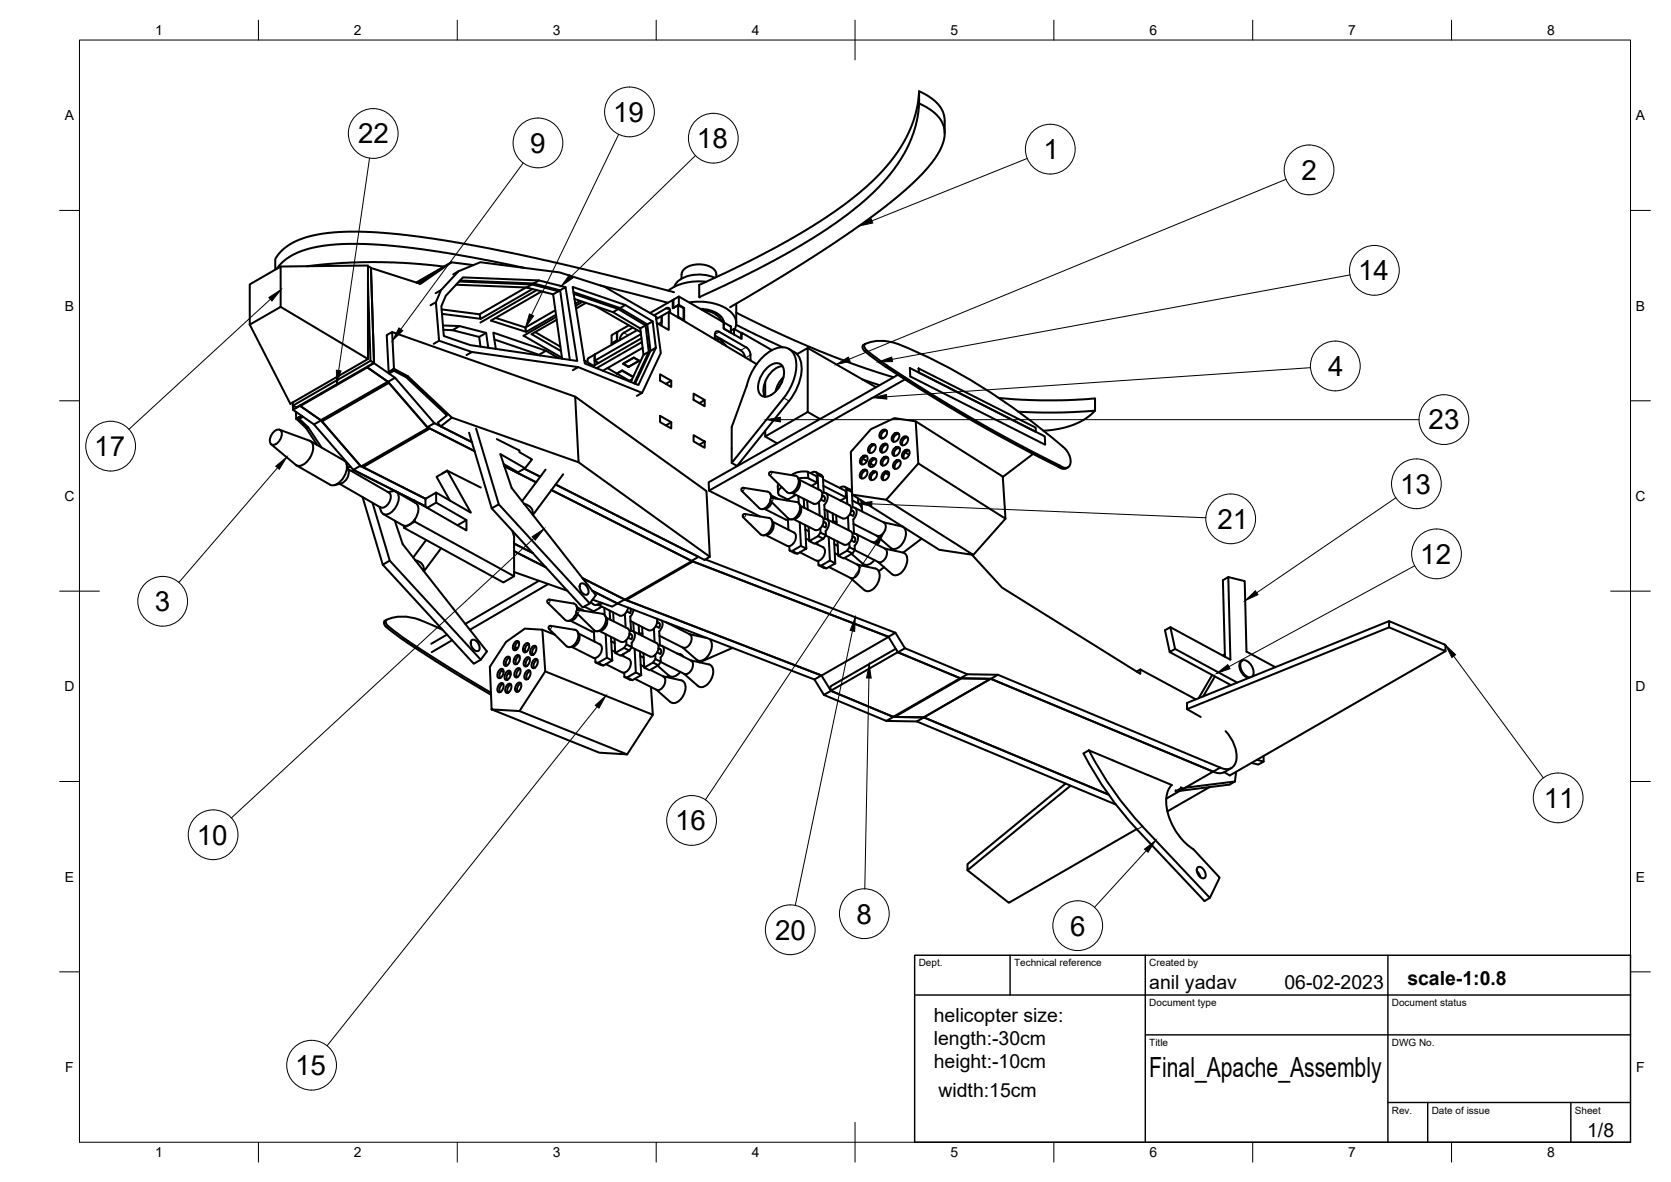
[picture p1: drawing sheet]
<svg xmlns="http://www.w3.org/2000/svg" width="420mm" height="297mm" viewBox="0 0 420 297" stroke-linecap="round" stroke-linejoin="round" font-family="sans-serif">
<!-- layer: Visible -->
<g fill="none" stroke="#000" stroke-width=".51">
<path d="M231.1 22.9a32.1 32.1 0 0 1-9.8 20.7l-3.6 3.4-4.6 3.8-8.8 6-6.3 3.8-7.6 4-14.6 7v3.1l.2 .1M231.1 26l2.5 1.4 2.4 2 1.2 2 .3 1.8-.3 2.5-1 2.3-1.8 2.8-2.1 2.5-2.9 2.9-4.5 3.9-5.4 4.2-5.5 3.9-7.5 5.1-8.9 5.5-14 8.4M237.5 33.5l-.1-4.3-.4-1.4-1-1.5-2.4-2-2.5-1.4v3.1a32.1 32.1 0 0 1-9.8 20.7l-3.6 3.4-4.6 3.8-8.8 6-7 4.1-6.9 3.7-14.6 7M62.8 71.5l7.8-4.5v10.1l-7.8 4.5zM69.2 67.8v-2.7l.9-1.3 2.3-2.1 3-1.5 3-.9 4.3-.8 4.8-.3 5.5 .1 12 1.1 8.2 1.2 9.9 1.8 23.7 5.3 22.7 5.7M70.6 67l21.9-.3v23.5l-19.5 11.3-10.2-19.9M70.6 77.1l21.9 13.1M77.2 66.9l8.7-.8 8.5-.2 8.2 .2 9 .9M92.5 66.9l.8 .4 .7 23.9M92.5 71.1l.7 19.6M104.8 71l4.6-2.6-4.1 2.8M108.2 76.7l1.4-.7 .8 9.6-1.3 .8"/>
<path d="M110.9 72.9l-1.3 3.1M111 77.8l9.6 1.2M113.5 65.9l-1.8 1-6.2 4.4 6.1-4.3-6.9 4M114 68.9l1.3-.7 5.5-2.3 19.9 2.6 11.3 3.6 12.9 7.4 1.3 9.2-4.7 10M114.7 71.6l17.7 .6M115.3 68.2l-4.4 4.7-1.4 .8M115.4 70.7l18.3 .8 1.8-1 6.7 1.7M115.7 70.5l18.5 .7 6.6 1.7 2.5 17.5M119 66.6l-5.5-.7-7.8 5.4-12.4-4 .7 24 5.3 3.6 9.9 11.4M124.6 79.9l7.5 2.4M131.9 67.3l-13-2.6-12.1-2-9.3-1-6-.4h-4l-6.4 .5-5 1.2-2.6 1.1-1.4 .9-1.1 .9-1.4 1.6M132.2 72.2l-11.6 6.8 .3 1.1-9.8-1.2"/>
<path d="M133.9 72.6l-13 7.5M134.2 71.2l-1.8 1 6.7 1.8 1.7-1.1M134.9 72.9l-14.1 8.2M135.5 70.5l-19.1-.8-4.3 4.6-1.1 2.6 .6 7.5 6.6 2.3 26.9 4-2.9-18.5-1.8 1-6.7-1.7M136.2 73.2l-12.8 7.4 8.9 2.8-.2-1.1M139.1 74l2.2 16.2M139.6 78l-7.5 4.3M139.8 79.1l-7.5 4.3M139.9 79.6l-8.3 4.8M144.2 73.4l11.7 4 6.9 4.1 .8 6.7-3.9 8.2M144.3 73.8l11.2 3.9 1.7-1 6.9 4.1M144.5 75.1l9.6 3.4"/>
<path d="M144.5 75.1v.1M145.9 75.6l-1.2 .7M146.5 75.8l-1.8 1M147.3 76.1l-2.5 1.4M149.8 76.9l11.3 6.6M151 71.7l16.9 4.4M155.5 77.7l6.8 4.1 1.8-1 .8 6.6M155.9 77.4l-1.8 1.1 6.9 4 1.8-1M157.2 76.7l-13.2-4.6 3 19.2 13.5 5.5 4.4-9.4-1.8 1-3.7 7.9M163.4 78.7l5.7-3.3v2.1l1.4-.8v3.1l.2-.1M168.1 78.4l-1.7 1v2.5M168.5 78.1v.5"/>
<path d="M168.5 78.5h-.1M168.5 78.1a.62 .62 0 0 0-.3-.7 .62 .62 0 0 0-.7 .1l-3 1.7M169.1 75.4l.2 .1M170.5 76.7l1.4 .8M170.7 79.9v-.2l1.3 .8v-3.1l-1.3-.8v-2.1l11.3 6.5v1.6l4.5 2.6v-1.6l7.6 4.4M170.7 74.5l-1.4 .8v2.1l1.4-.8M171.9 77.5v2.9M172 77.4l-.1 .1M173.3 76a13 13 0 0 1 10.6 2.6 3.5 3.5 0 0 1 .8 4.1M176.1 77.6a6.3 6.3 0 0 1 5.8 2.8l.1 .6M176.5 77.8a5.7 5.7 0 0 1 4.9 2.9M177.6 70.8a13.2 13.2 0 0 0-9.5 2.2"/>
<path d="M179.7 69.8a9.2 9.2 0 0 0-9.6 1.2l-.5 1M180.1 69v.6M180.1 78.7v.4M180.1 69a2.97 2.97 0 0 0-2.6-2.4 5.9 5.9 0 0 0-5.8 1.4l-.2 .4-.1 1.6M185.1 78.6l9.4 4.6 11.8 5.1 9.3 3.5 9.1 3M185.1 76.3v4.9M92.3 92.3l5.3 3.7 1.7-1.1M94 91.3l-1.7 .9M97.6 96l9.8 11.4 1.8-1.1M97.7 93.5l1.4-.8-1.2 .9zM97.9 93.6h.1M98.6 83.4l46 16.3 .9 16.5-31.9-11.2"/>
<path d="M99.1 93.2l3.1 1.6 .3-.3-3.4-1.8-.5-9.3-1.4 .8 .5 9.3M99.4 93l-1.3 .7-.1-.1 1.1-.9 .4 .3-.4 .1M102.5 94.5l11.1 10.5-2.8 2.2-.8-1 2.4-1.8-10.2-9.6M110.4 85.6l8.3 2.9-1.4 .7M111.4 81.8l4.1 .1 6.7 1.8 .6 3.7M111.5 82.9l2.3 .1M115.5 81.9l-1.7 1.1 6.7 1.7 1.7-1M118.7 88.5l26.7 3.8-1.4 .7M120.5 84.7l.3 2.4M124.3 85.3l11.2 3.9M124.7 87.7l-.7-4.1 13.3 4.5 3.1 1.9M131.7 84.4l9.6 5.5"/>
<path d="M134.6 83.5l6.3 3.6M137.3 88.1l-1.8 1.1 .3 .1M140 80.4l-6.3 3.6 7.4 4.2M144.6 99.7l33 23.7 .9 16.5M145.4 92.3l16.1 6.4-1.4 .8M146.9 90.6l2.4 1.3M149.5 89.1v1.6l1 .5M149.5 89.1l-1.7 1v1M149.5 89.1v2.7M152.7 92.5l5.6 3.2M155.1 83.5l-1.3 .8v2.1M155.2 83.5l-.1 2.1-1.3 .7"/>
<path d="M156.7 91.4l2.7-1.5 1.3 .7-2.7 1.6zM156.7 91.4l2.7-1.5 1.3 .7-2.6 1.6zM156.9 83.6l-.8 .9-.2 1M158.1 81.8l-2.9 1.6v2.1l-1.4 .8v.3M158.3 95.7l.3 .2M158.9 95.4l-.6 .3M159.1 82.3l-2.2 1.3M159.2 94.7l-2.7-1.6-1.4 .8 1.3-.8 2.8 1.6M160.2 83l-10.7 6.1M161 82.5l.8 6.7 1.8-1M161.2 84l-11.7 6.7M161.3 85l-12 6.9v.4"/>
<path d="M161.4 86l-11.4 6.5M161.6 87.4l-10 5.8M161.8 89.2l-3.2 6.8M162.3 81.8l.8 6.6M165 80.2l1.4-.8v1.6l-.8 .4M165.1 81.2l3 1.7v-4.5l22.1 13.1M166 94.1l2.8 1.6v1.5l-2.8-1.6zM168.8 95.7l-1.4 .8M174.4 98.9l2.8 1.6v1.6l-2.8-1.6zM179.7 84.1v1.2M179.7 84.3l6.5 3.7M179.8 85l.9 .4 .5-.3"/>
<path d="M180.9 83.4l6.7 3.9 .7 .6a3.4 3.4 0 0 1 .4 2.6v.1M180.9 83.4a.69 .69 0 0 0-.8-.1 .69 .69 0 0 0-.3 .7M181.1 85.2l.4 1.1M181.5 85.3v.7l.6-.4M181.5 86v.3M181.5 85.9l1.1 1.1M181.9 80.7l-.3 .1M182 81l1.8 1v1.6l-1.8-1zM183.8 83.1l.8-.5v1.5M184.6 82.6l1.8 1.1v1.4M185.1 81.6l11.7 5.7M186.2 88l.9 1 .2 .8"/>
<path d="M186.5 83.6l-.1 .1M187.8 97a13.7 13.7 0 0 1 7.1-9.4 3.6 3.6 0 0 1 5.3 3.3 13.1 13.1 0 0 1-3.1 9.1l-13.1 16.3v-9l3.7-10.3M192.4 95.9v3.8M192.6 92.7a3.1 3.1 0 0 1 3.6-1.2 3.2 3.2 0 0 1 .7 3.7 6.2 6.2 0 0 1-4.3 4.5 1.95 1.95 0 0 1-2-2.3 7.3 7.3 0 0 1 2-4.7zM196.6 96l-.8 1.4M196.7 92a5.7 5.7 0 0 0-4.5 4.5 4.2 4.2 0 0 0 .1 3.2M197 94.8l-1.4 1.9-.6 1.6M198.4 87.7a4.9 4.9 0 0 1 3.1 5.9 14.4 14.4 0 0 1-3.1 7.2l-13.1 16.3-1.3-.8M200.1 88.8l.4 .1M200.4 89l2.7-1.6v16.1l-10.7 6.2v-1.4M203.1 87.4l17.2 9.9M216.9 95.4l4.3 1.4"/>
<path d="M217.1 86.7l-.2 .7 .5 .8M217.5 86.5l-.4 .2M217.8 88l-.4-.6v-.8a10.4 10.4 0 0 1 8.4-.2 150.5 150.5 0 0 1 42.2 26.6 4 4 0 0 1 .9 4 1.53 1.53 0 0 1-2.3 0M217.8 88l1.3 1a346.7 346.7 0 0 0 47.5 28l-.5 .3a350.9 350.9 0 0 1-47.4-28l-1.3-1.1M225.8 94.2l-47.6 27 .1 2.1 12.8 6.5M227.5 95.3l-49.2 28M228.8 92.5l33.9 17.2 .1 2.1-33.9-17.2zM231 92.6l29.4 14.9 .1 1-29.5-14.9zM68.9 108.4a1.08 1.08 0 0 1 1.5-.4 1.08 1.08 0 0 1 .4 1.5l-.4 1a1.73 1.73 0 0 1-2.3 1.1 2.54 2.54 0 0 1 .8-3.2zM70.3 108l7.5 2.7a2.57 2.57 0 0 1 .5 3.6 4.1 4.1 0 0 1-3.2 2.8l-.8-.3-6.1-5.1M73.6 101.1v.8l.9 .5 19.5-11.2-.8-.5-19.6 11.2 .1 1.1 1.7-1M73.7 103l5.3 3.7 1.7-1.1"/>
<path d="M74.4 103.5l.1 1.7 2.5 2.4 .5-.2-2.2-2.1M74.5 105.2l.5 .3zM75.3 105.2l-.3 .3M75.4 101.9l5.3 3.7 9.9 11.5-1.8 1-9.8-11.4M75.5 101.8v.2l16.9-9.7 5.1 3.6-16.8 9.7-5.2-3.6M75.8 104.5l-1.3 .7 1.5-.6-1.5 .6M76.2 104.7l-1.3 .7M77 107.6l2.8 4.3M77.5 107.4l3.3 5M78 110.8l8.5 4.9a2.69 2.69 0 0 1 .4 3.3 4.2 4.2 0 0 1-3.4 3l-9-5.1M80.9 105.9l16.9-9.7 9.9 11.3M81.3 105.2l-.4 .7 9.9 11.3 16.8-9.6"/>
<path d="M87.1 116.6a3.7 3.7 0 0 1 .5 2.8l-.6 1.2-.6 .6-.6 .3M87.5 117.9l10.3 5.9a2.45 2.45 0 0 1-1 3.6l-.8 .2-.3-.1M88.1 117.2l-.7 .3M88.8 118.1l15.4 7.7M88.9 118.1l-.5 .3M90.9 117.2l16.1 8.1M107.4 107.4l11.9 6M108.1 107.7l-16.8 9.7-.1-.4M109.2 106.3l9.5 4.8M111.1 119l1.4-.7 8.4 4.2M117.9 108.7l5.7 19 1.8-1 22.9 24.9M119.7 107.7l5.7 19"/>
<path d="M124.9 110.3l5.7 2.9v.4l3.2 1.9-1.8 2.2-1.8 1-3.6-2.1M126.8 117.2l8 4M131.8 117.8l4 2M132 117.7l-6.2-3.6 2.9 8.5 21.1 27-1.5 2-1.8 1.1-22.9-25M137.2 118l-5.9 7.9M141.6 119.2l-7.6 10.2M145.5 116.2l33 23.7-1.4 .8-37.4-18.9M166 104.5l2.8 1.6v1.6l-2.8-1.6zM168.8 106.1l-1.4 .8M174.4 109.4l2.8 1.6v1.5l-2.8-1.6zM177.2 111l-1.3 .7M177.2 100.5l-1.3 .8"/>
<path d="M192.4 109.7l3 1.7M193.9 118.6l6.1 .9a1.51 1.51 0 0 1 .7 2.1 2.5 2.5 0 0 1-2.5 2.3l-.3-.2M193.9 118.6l-.5 .2 .1 .6 4.4 4.3M203.1 103.5l3.1 1.8M203.2 118.6l-2-.1-1.2 .3-1 .6M203.2 118.6l2.2 1.1v1.6l-2.2-1.1zM203.9 118.9a1 1 0 0 1 1.7 .4M205.1 118.6l1.4 .7 .4 .7M206.9 120l.2 3.8a.99 .99 0 0 1 1 1.4l-.3 .9-.5 .7M206.9 120l-1.3-.7 .2 3.7M216.8 118.3a.81 .81 0 0 1 1.2-.1 .81 .81 0 0 1 0 1.2 1.03 1.03 0 0 1-1.7 .5 1.46 1.46 0 0 1 .5-1.6zM216.8 114.7a.81 .81 0 0 1 1.2 0 .81 .81 0 0 1 0 1.1 1.03 1.03 0 0 1-1.7 .6 1.46 1.46 0 0 1 .5-1.7z"/>
<path d="M217 115.3l1 .6M218 118.2a1.47 1.47 0 0 0-1.3 2M218 114.7a1.47 1.47 0 0 0-1.3 2M218.9 111.9a.81 .81 0 0 1 1.1-.1 .81 .81 0 0 1 0 1.2 1.03 1.03 0 0 1-1.7 .5 1.46 1.46 0 0 1 .6-1.6zM218.9 116.5l.9 .5M219 107.9l5.9-2.8 5.4 .8 .6 10.6-8.1 9.1-8.5-1.3-.4-10.7zM219 115.4a.81 .81 0 0 1 1.2-.1 .81 .81 0 0 1 0 1.2 1.03 1.03 0 0 1-1.7 .6 1.46 1.46 0 0 1 .5-1.7zM219.2 118.7a.81 .81 0 0 1 1.2-.1 .81 .81 0 0 1 0 1.2 1.03 1.03 0 0 1-1.7 .5 1.46 1.46 0 0 1 .5-1.6zM220 111.8a1.47 1.47 0 0 0-1.2 2M220.2 115.4a1.47 1.47 0 0 0-1.3 2M220.4 118.6a1.47 1.47 0 0 0-1.3 2.1M221.5 109.8l.5 .4"/>
<path d="M221.7 108.2a.81 .81 0 0 1 1.2-.1 .81 .81 0 0 1 0 1.2 1.03 1.03 0 0 1-1.7 .6 1.46 1.46 0 0 1 .5-1.7zM221.9 111.8a.81 .81 0 0 1 1.2-.1 .81 .81 0 0 1 0 1.2 1.03 1.03 0 0 1-1.7 .5 1.46 1.46 0 0 1 .5-1.6zM222 115a.81 .81 0 0 1 1.2 0 .81 .81 0 0 1 0 1.1 1.03 1.03 0 0 1-1.7 .6 1.46 1.46 0 0 1 .5-1.7zM222.2 118.7a.81 .81 0 0 1 1.2-.1 .81 .81 0 0 1 0 1.2 1.03 1.03 0 0 1-1.7 .6 1.46 1.46 0 0 1 .5-1.7zM222.7 118.9l.8 .5M222.9 108.2a1.47 1.47 0 0 0-1.3 2M223.1 111.7a1.47 1.47 0 0 0-1.3 2M223.2 115a1.47 1.47 0 0 0-1.2 2M223.4 118.6a1.47 1.47 0 0 0-1.3 2.1M224.8 109a.81 .81 0 0 1 1.2 0 .81 .81 0 0 1 0 1.1 1.03 1.03 0 0 1-1.7 .6 1.46 1.46 0 0 1 .5-1.7zM225 112.6a.81 .81 0 0 1 1.2-.1 .81 .81 0 0 1-.1 1.2 1.03 1.03 0 0 1-1.6 .6 1.46 1.46 0 0 1 .5-1.7zM225.1 115.9a.81 .81 0 0 1 1.2-.1 .81 .81 0 0 1 0 1.2 1.03 1.03 0 0 1-1.7 .5 1.46 1.46 0 0 1 .5-1.6z"/>
<path d="M225.9 112.6l.4 .2M226 109a1.47 1.47 0 0 0-1.3 2M226.2 112.6a1.47 1.47 0 0 0-1.3 2M226.3 115.8a1.47 1.47 0 0 0-1.3 2M227 109.9a.81 .81 0 0 1 1.2 0 .81 .81 0 0 1 0 1.1 1.03 1.03 0 0 1-1.7 .6 1.46 1.46 0 0 1 .5-1.7zM227.4 113.3a.81 .81 0 0 1 1.2-.1 .81 .81 0 0 1 0 1.2 1.03 1.03 0 0 1-1.7 .6 1.46 1.46 0 0 1 .5-1.7zM227.6 113.7l1 .6M228.2 109.9a1.47 1.47 0 0 0-1.3 2M228.6 113.2a1.47 1.47 0 0 0-1.3 2M230.3 105.9l21.8 13.9 .7 10.6-21.9-13.9M251.1 100l10.7 .6 6.8-.1 6.7-.4v3.1l-1.2 1.2-1.8 1.2-2.4 1.2-2.4 .7-5.1 .8M259.8 114.1l-7.6 5.8"/>
<path d="M266.1 117.3l.4 .3a1.64 1.64 0 0 0 2-.2M275.3 103.2l-9.6 .5-9.6-.2M85.4 121.6l10.3 5.9M85.8 121.5l-1.7 .4M91.2 124.9l5 17 1.8-1 22.9 24.9M93.7 126.4l4.3 14.5M95.4 127.4l.4 1.1M96.4 129.2l5.2 2.9M97.6 123.7l1.1-.3a1.43 1.43 0 0 1 1.6 1.9 4.2 4.2 0 0 1-3.5 4l-.7-.4-.3-.4M99.3 130.9l2 5.9 3.2 4M99.6 123.6l4.9 2.8a3.1 3.1 0 0 1-.2 4.2M101.6 132.6l25 13.8 2.7-1.6"/>
<path d="M102.9 131.9l-1.3 .7v-.5M102.9 131.9l-.7 .2h-.6M104.3 130.6v.5l-1.4 .8M104.3 131.1l25 13.7v-10l-.5-1.4M104.3 125.8l-.4 .2M104.3 130.6l-1.4 1.3M105.2 126.4l1.8 .8M107.1 135.7l-3.2 4.4M109.7 123.8l-2.7 1.6v2M109.7 126.3l-2.3 1.3M110.9 137.8l-4.3 5.8M113.1 125.8l-3.3-6 2.7-1.5 5.9 10.5-8.7-5v2.5l7.6 4.4v2.6l-13-7.5v.5"/>
<path d="M117.3 130.7l-2.3 1.3M129.3 136.6l4.6 2.4M129.3 138.5l7.9 4M131.9 126.7a2.36 2.36 0 0 1 2.1 2.6M138.7 123.2l35.3 17.8M175.6 139.9l-1.7 1.1 49.5 19 1.7-1M192.2 127.9l5.4 2.7M192.8 134.4l-.8 .1M193.3 130.1a1.51 1.51 0 0 1 .8 2.1 2.5 2.5 0 0 1-2.6 2.3l-4.6-4.5-.1-.6 .5-.2 6 1M193.7 124.1l.5 1.1M193.9 125.3a1.41 1.41 0 0 0-.9-1.7l-6.1-1-.5 .2 .1 .6 4.4 4.3a1.97 1.97 0 0 0 2.7-1.4l.1-.5M193.9 124.5l1.8 .9"/>
<path d="M194 130.6l.4 .7M194.1 126.2l-.2 .5a2.21 2.21 0 0 1-2.2 1.2M194.3 131.1l5.4 2.7a2.1 2.1 0 0 1 .1 2.2 2.1 2.1 0 0 1-1.8 1.2l-5.4-2.7M194.4 131.3a2.46 2.46 0 0 1-1.6 3.1M195.7 121.6l-.1 .6v1.6M196.6 122.4a1.4 1.4 0 0 0-.7 2l2.2 1.1 2.1-1.1M197.9 125.4v.4M198.1 130.7l.1 2.4M198.5 137.3v1.1l1.4 .6 .6 .1M198.5 138.4l.7 .1M198.6 130.5l-1 .1M199.2 138.5l2.2-1.3 1.3 .7-2.2 1.2z"/>
<path d="M199.2 123.9l5.4 2.7M200.3 126.2l-6.1-1-.5 .2 .1 .6 4.4 4.3M200.3 126.1a1.51 1.51 0 0 1 .8 2.1 2.5 2.5 0 0 1-2.6 2.3l-.3-.2M200.6 120a2.43 2.43 0 0 1 .3 2.6 2.43 2.43 0 0 1-2.2 1.3M200.7 124.7l.2 1.8M200.9 120.5l5.4 2.7M201 126.6a2.41 2.41 0 0 1 .2 2.6 2.41 2.41 0 0 1-2.2 1.3M201.1 131.3l.3 5.9M201.2 127.1l5.4 2.7a2.1 2.1 0 0 1 .2 2.2 2.1 2.1 0 0 1-1.9 1.2l-5.4-2.7M202.1 125.3l.1 2.3M202.4 131.9l.3 6M202.5 133.1l.9 .4"/>
<path d="M202.6 135.3l.9 .5M203 125.8l.1 2.2M203.2 120.2h-2.4M203.3 132.4l.2 3.6M203.5 136l2.2-1.3 1.3 .7-2.2 1.3zM205 136.6l2 .9a2.1 2.1 0 0 1 .1 2.2 2.1 2.1 0 0 1-1.8 1.2l-4.2-2.1M205.4 121.3l-1.4 .8M205.5 136.3v.5M205.9 126.2l.2 3.4M206.3 123.2a2.1 2.1 0 0 1 .2 2.2 2.1 2.1 0 0 1-1.9 1.2M206.3 133.8l-.6 .9M206.7 124.5l.6 .4v.8l-.1 .2-.8-.4"/>
<path d="M206.7 132.1l.9 .5M206.9 120.5l5.8 2.9v1.6l-5.7-2.9M207.3 126.9l.1 3.5a.99 .99 0 0 1 1 1.4l-.3 .9-.5 .7 .1 1.1-1.4-.7v-1M207.3 128l4.6 2.3M207.4 128l-.1 .1M207.5 131.3l-.4-.2 .6 .5-.2 .9M207.6 123.9l6 3M207.7 134.5l-.7 .9M208 130.5l5.9 3a2.1 2.1 0 0 1 .2 2.2 2.1 2.1 0 0 1-1.9 1.2l-4.6-2.3M208 128.3l.2 2.3M208.4 134.9l.3 6M209.4 129l.1 2.3"/>
<path d="M209.5 131l.8 .1M209.7 135.6l.3 6M209.8 136.7l.9 .5M209.9 139l.9 .5M210.2 129.5l.2 2.2M210.6 136.1l.2 3.6M210.8 139.7l2.2-1.3 1.3 .7-2.2 1.2zM211.1 122.6a1 1 0 0 1 1.8 .4M212.4 122.3l1.3 .7 .5 .6M212.7 125l-1.4 .8M213.2 129.9l.2 3.4M213.6 136.4v1.1l1.3 .7v-1.1"/>
<path d="M213.6 126.9a2.1 2.1 0 0 1 .1 2.2 2.1 2.1 0 0 1-1.8 1.2M213.6 137.5l-.6 .9M213.7 129.2l.8 .5M214.1 139.2l2.9 2.5M214.2 123.6l.2 3.9a.99 .99 0 0 1 1 1.4l-.3 .9-.5 .7M214.2 123.6l-1.3-.6 .1 3.6M214.2 124.2h.1M214.3 124.3l21.9 13.9 8.5 1.3-21.9-13.9M214.3 139.1l.6-.9 6 3.1M214.4 134.8l.5 .3 .1 .9-.1 .2-.9-.4M214.4 128.4l-.4-.2 .7 .5-.2 .9M214.5 130.5l.2 3.6a.99 .99 0 0 1 1 1.4l-.3 .9-.5 .7"/>
<path d="M214.6 131.7l5.9 3M214.9 127.6l7.3 3.7a2.1 2.1 0 0 1 .2 2.2 2.1 2.1 0 0 1-1.9 1.1M215.2 134.2l7.4 3.7M215.7 125.2l.1 1.3-1.5-.7M215.8 126.5a2.13 2.13 0 0 1 .9 2M216.4 125.6a3.7 3.7 0 0 1 .3 2.5M219.1 136.1l.9 .2 .6 .6M220.5 134.6l3.5 3.1M222.1 131.3l4.6 1a1.98 1.98 0 0 1 1 2.6 3.8 3.8 0 0 1-2.9 3.1l-.8-.3M222.5 137.9l4.6 1a1.98 1.98 0 0 1 .9 2.6 3.8 3.8 0 0 1-2.9 3.1l-.8-.3M222.6 137.9a2.1 2.1 0 0 1 .1 2.2 2.1 2.1 0 0 1-1.8 1.1M231.7 135.4l-4.6 3.5"/>
<path d="M244.4 139.4l7.5 8.3 34.8 21.6v-1.1l14 7.6M252.8 130.4l-8.1 9.1M96.2 141.9l22.9 24.9 1.8-1 1.5-2.1-15.9-20.2M97.2 155.8a.98 .98 0 0 0-.6 .8 .98 .98 0 0 0 .5 .9l5.1 3.9M104.5 140.8l2 2.7M104.5 140.8a2.36 2.36 0 0 1 2.1 2.7M111.3 158.2l-2-.8a22.3 22.3 0 0 0-6.8-2.4h-2.8l-1.7 .4-.9 .5v.8a25.2 25.2 0 0 0 5.6 4.4M112.4 159.5l-4 2.3M129.3 143.7l13.4 4.8M135.5 146l-18.5 10.8M136.4 158.2l3.1 1.3M137.8 146.8l-19.6 11.5"/>
<path d="M138.1 150.7l6.1 1M138.1 150.7l-.5 .2 .1 .6 4.4 4.3a1.97 1.97 0 0 0 2.7-1.4l.1-.5M143.4 156l5.4 2.7M143.7 155.9l-.8 .1M144.2 151.6a1.3 1.3 0 0 1 .9 1.8M144.6 158.2a1.51 1.51 0 0 1 .7 2.1 2.5 2.5 0 0 1-2.6 2.3l-4.6-4.5-.1-.6 .5-.2 6 1M144.9 152.2l.5 1.1M145.1 152.6l1.8 .9M145.2 158.8a2.43 2.43 0 0 1-1.2 3.7M145.3 154.3l-.3 .5a2.06 2.06 0 0 1-1.3 1.1M145.5 159.2l5.4 2.7a2.1 2.1 0 0 1 .1 2.2 2.1 2.1 0 0 1-1.8 1.2M146 146.7a1.38 1.38 0 0 1 1.8 1.1 .96 .96 0 0 1 .3 1 .96 .96 0 0 1-.9 .7 2.08 2.08 0 0 1-1.2-2.8z"/>
<path d="M146.5 145.3l10.6 5.4M147 152.4l2.3 1.2 2-1.2M148.5 151.3a1.45 1.45 0 0 0 2.5 .1M149 150.7l4.9 1.7 1.4-.7-6.3-3.2 6.3 3.2M149.1 153.5v.4M149.3 158.8l.2 2.4M149.4 158.4l-4.4-4.3-.1-.6 .5-.2 6.1 .9a1.51 1.51 0 0 1 .8 2.1 2.5 2.5 0 0 1-2.6 2.3l-.3-.2M149.8 158.6l-1 .1M150.4 152l5.4 2.7a2.02 2.02 0 0 0 2.1-2M150.6 151.9l-.7 .1M150.7 158.6l5.4 2.7M151.4 151.5l-.7 .4"/>
<path d="M152 152.8v1.8M152.2 154.8a2.41 2.41 0 0 1 .2 2.5 2.41 2.41 0 0 1-2.2 1.3M152.3 159.4l.3 5.9M152.4 155.2l5.4 2.7M153.3 153.4l.1 2.3M154.2 153.9l.1 2.3M157 150.7l-1.7 1 49.5 19.1 1.7-1.1M157.1 154.3l.2 3.4M157.1 150.7l49.4 19 2.4 3.9M157.4 150.5v.3l16.8-9.7 49.2 18.9M157.4 150.8l49.2 19 16.8-9.7M157.8 157.9a2.1 2.1 0 0 1 .2 2.2 2.1 2.1 0 0 1-1.9 1.2"/>
<path d="M158.3 159.2l.6 .4v.8l-.1 .2-.9-.4M158.4 152.9l.2 .5-.2 .7-.8-.4M158.6 156.1l-.1 .1M159.2 158.6l5.9 3M159.2 156.4l.2 2.3M159.3 153.2l-.4 1.1-.4 .6 .2 3.7a.99 .99 0 0 1 .9 1.4l-.3 .8-.5 .7M160.6 157.1l.1 2.3M160.7 159.1l.9 .1M161.5 157.6l.1 2.2M164.4 158l.2 3.4M164.9 157.3l.8 .5M165.2 155.5a2.44 2.44 0 0 1-1.8 2.9l-4.9-2.3"/>
<path d="M165.7 156.5l-.5-.2 .5 .3M165.7 156.5l.2 .5-.2 .7M165.8 158.7l.1 3.5a.99 .99 0 0 1 1 1.4l-.3 .9-.5 .7M166.4 156a2.39 2.39 0 0 1-.6 2.6M167.3 156.3l6.1 3.1a2.1 2.1 0 0 1 .2 2.2 2.1 2.1 0 0 1-1.9 1.1l-5.9-2.9M167.9 156.5v.1M173.4 159.4l4.4 .9M173.9 141l-16.8 9.7M177.3 140.6l47.8 18.4 2.4 3.9 15.7 6.5 7.7 .2 55.9 23.3-1.8 1-55.9-23.3M205.7 141l.1 1 1.3 .7 .7 .1M205.8 142l.7 .1M206.5 142.1l2.2-1.2 1.3 .7-2.2 1.2z"/>
<path d="M212.3 140.2l3.3 1.7M213.8 145.2l3.5 3.1M215.5 141.9l4.6 1M215.6 141.9a2.1 2.1 0 0 1 .2 2.2 2.1 2.1 0 0 1-1.9 1.1l-5.5-2.7M219.9 140.7a2.07 2.07 0 0 1-2.9 1M220.1 142.9a1.98 1.98 0 0 1 1 2.6 3.8 3.8 0 0 1-2.9 3.1l-.8-.3M220.8 141.2l3.5 3.1M222.3 142.5l-1.4 1.1M294.3 157.6l15.1 8.2-.6-20.8-1.3 .8 .5 19.2M308.8 145l4.2 1 .4 17.8 7.3 3.9M349.3 156.1l-50.8 20.5v1.6l3.4 2M349.3 157.7l-50.8 20.5"/>
<path d="M102.2 161.4l10.6 6.8 10.7 6.4M102.7 161.1l10.4 6.7 10.3 6.3M113.7 160.9l-5.2 3M118.6 160.9a1.38 1.38 0 0 1 1.8 1.1 .96 .96 0 0 1 .3 1 .96 .96 0 0 1-.9 .6 2.08 2.08 0 0 1-1.2-2.7zM123.6 178.3l27.1 10.9 7 .4M125.5 168.4l.6-.3a1.15 1.15 0 0 1 .1 2l-.6 .3a1.15 1.15 0 0 1-.1-2zM125.5 172l.6-.4a1.15 1.15 0 0 1 .1 2l-.6 .4a1.15 1.15 0 0 1-.1-2zM126.1 168.6l.5 .2M126.5 168.3a1.76 1.76 0 0 0-.8 2.1M126.5 171.8a1.76 1.76 0 0 0-.8 2.2M127.2 165.4l.5-.4a1.15 1.15 0 0 1 .1 2l-.6 .3a1.15 1.15 0 0 1 0-1.9zM127.2 161.3l4.8-3.3 4.4 .2 .7 10.5-6.5 10-7-.4-.4-10.7z"/>
<path d="M127.3 168.9l.6-.4a1.15 1.15 0 0 1 0 2l-.5 .4a1.15 1.15 0 0 1-.1-2zM127.5 172.2l.6-.4a1.15 1.15 0 0 1 0 2l-.5 .3a1.15 1.15 0 0 1-.1-1.9zM127.7 169.3l.7 .2M128.1 165.2a1.76 1.76 0 0 0-.8 2.1M128.3 168.7a1.76 1.76 0 0 0-.8 2.2M128.5 172a1.76 1.76 0 0 0-.9 2.1M129.4 161.4l.6-.3a1.15 1.15 0 0 1 0 2l-.5 .3a1.15 1.15 0 0 1-.1-2zM129.5 162.6l.7 .3M129.6 165l.6-.4a1.15 1.15 0 0 1 0 2l-.5 .3a1.15 1.15 0 0 1-.1-1.9zM129.8 168.2l.6-.3a1.15 1.15 0 0 1 0 2l-.6 .3a1.15 1.15 0 0 1 0-2zM129.9 170.1l.1 .1M130 171.9l.5-.4a1.15 1.15 0 0 1 .1 2l-.6 .4a1.15 1.15 0 0 1 0-2z"/>
<path d="M130.4 161.3a1.76 1.76 0 0 0-.8 2.1M130.6 164.8a1.76 1.76 0 0 0-.9 2.1M130.8 168.1a1.76 1.76 0 0 0-.9 2.1M131 171.7a1.76 1.76 0 0 0-.9 2.1M132 163.6l.4 .2M132 162l.5-.4a1.15 1.15 0 0 1 .1 2l-.6 .3a1.15 1.15 0 0 1 0-1.9zM132.1 165.5l.6-.4a1.15 1.15 0 0 1 .1 2l-.6 .4a1.15 1.15 0 0 1-.1-2zM132.3 168.8l.6-.4a1.15 1.15 0 0 1 0 2l-.5 .4a1.15 1.15 0 0 1-.1-2zM132.9 161.8a1.76 1.76 0 0 0-.8 2.1M133.1 165.3a1.76 1.76 0 0 0-.8 2.2M133.3 168.6a1.76 1.76 0 0 0-.9 2.1M133.8 162.6l.5-.3a1.15 1.15 0 0 1 .1 2l-.6 .3a1.15 1.15 0 0 1 0-2z"/>
<path d="M133.8 164.3l.3 .2M134.1 165.9l.6-.3a1.15 1.15 0 0 1 0 2l-.5 .3a1.15 1.15 0 0 1-.1-2zM134.7 162.5a1.76 1.76 0 0 0-.8 2.1M135.1 165.8a1.76 1.76 0 0 0-.8 2.1M137.1 168.7l27 10.9-6.4 10-27.1-10.9M143.8 162.6l5.4 2.7M144 162.5l-.7 .1M149.7 165.4v1l1.4 .7 .6 .1M149.7 166.4l.7 .2M150.4 166.6l2.2-1.3 1.3 .7-2.2 1.2zM153.6 160l.3 6M153.7 161.2l.9 .4"/>
<path d="M153.8 163.4l.9 .5M154.5 160.5l.2 3.6M154.7 164.1l2.2-1.3 1.3 .7-2.2 1.3zM156.2 164.7l1.9 .9a2.1 2.1 0 0 1 .2 2.2 2.1 2.1 0 0 1-1.8 1.2l-4.2-2.1M156.7 164.4v.5M157 169v1.1l1.3 .7 .7 .1M157 170.1l.7 .2M157.5 160.9v1.1l1.4 .6-.1-1M157.5 162l-.6 .8M157.7 170.3l2.2-1.3 1.3 .7-2.2 1.2zM158.8 162.7l4.6 2.3M158.9 162.6l-.7 .9"/>
<path d="M159.6 163.1l.3 5.9M159.6 170.6l5.5 2.8M160.9 163.7l.3 6M161 164.9l.9 .4M161.1 167.1l.9 .5M161.8 164.2l.2 3.6M162 167.8l2.2-1.3 1.3 .7-2.2 1.3zM163.5 168.3l3.3 1.7M163.7 172.6l.4 7M164.7 164.6l.1 1 1.4 .7-.1-1.1M164.8 165.6l-.6 .9M165.1 161.6a2.1 2.1 0 0 1 .2 2.2 2.1 2.1 0 0 1-1.9 1.2"/>
<path d="M165.2 163.9l.9 .4M165.3 167.3l2.9 2.5a2.07 2.07 0 0 0 2.9-1M165.6 162.9l.6 .5-.2 .9M166.4 162.3l7.4 3.7a2.1 2.1 0 0 1 .2 2.2 2.1 2.1 0 0 1-1.9 1.2l-6-3-.6 .8M166.7 170l4.6 1a1.98 1.98 0 0 1 1 2.6 3.8 3.8 0 0 1-2.9 3.1l-.8-.3-3.6-3.1M166.8 170a2.1 2.1 0 0 1 .2 2.2 2.1 2.1 0 0 1-1.9 1.2M168.2 169.8l-.7 .3M170.2 164.2l1 .2 .6 .6M173.7 166l4.6 1a1.98 1.98 0 0 1 .9 2.6 3.8 3.8 0 0 1-2.9 3.1l-.8-.3-3.5-3.1M178.4 160.6a3.3 3.3 0 0 1-.4 4.2l-.3 .4a1.86 1.86 0 0 1-2.5 .6l-3.6-3.1M184.2 162.8l-8.3 3.7M207.2 174.6l15.7 6.6 1.7-1"/>
<path d="M223.4 160l2.4 3.9 1.7-1M224.9 180v.2l16.9-9.7 7.3 .1-16.9 9.7-7.3-.1M225.2 163l-16.4 9.5 .1 1.1 16.8-9.8M225.7 163.9l15.7 6.5-16.8 9.8-15.7-6.6M225.8 163.9l15.7 6.6 1.7-1.1M249.1 170.6l-16.8 9.7 46.4 19.4-46.4-19.4-7.7-.1-15.7-6.6-1.7 1-2.4-3.8M249.1 170.6l55.9 23.3-11.8 6.8M250.9 169.6l-1.8 1-7.6-.1M286.7 168.2l-.9 .6M294.1 163.9l15.4 8.3M295.5 163.1l-1.2-5.5-1.4 .8 1.2 5.5 1.4-.8 15.6 8.4M304.8 169.6l-3.4 5.9"/>
<path d="M305.5 170l-3 5M308 164.4l-.4 .4M312.3 166a1.98 1.98 0 0 0-.1 3l1 1.1 .8 .3M314.9 170a2.99 2.99 0 0 0-2.1-4.1 1.29 1.29 0 0 0-.9 1.9l.8 1.5a2.16 2.16 0 0 0 1.6 .9M363.5 163.6l-14.2-5.9v-1.6l14.2 6v1.5l-54.3 31.3-1.4-.8M230.5 181.3l50.1 20.9M232.3 180.3l-1.8 1-7.6-.1M267.9 196.9l-24.6 20.3v1.5l25.9-21.3M273.8 188.5a85.3 85.3 0 0 0 13.5 19.2M296.1 198.8l-.5 .1M296.9 197.8v.3M297.5 198l-.6 .1-1.3 .8v-.3"/>
<path d="M304.1 197.8l-10.6 6.1M305 193.9l1.6 .4 1.2-.3M308.2 183.7a8.8 8.8 0 0 1 2.5 7.9 2.52 2.52 0 0 1-3.9 1.3M309.6 193l-1.8 1M310.5 196.4l-12.5 1.6M310.8 194l-.3 2.4-1.3 .8-12.5 1.5M316 191l1.7 .4M317.7 190v1.4l-1.3 .7-1.7-.4M285.8 208.4l-32.1 18.5-10.4-8.2M287.3 207.7l16.9 17.9 2.5-5.1-6.6-7M300.1 213.4a15.2 15.2 0 0 1-6.8-13.3 4.9 4.9 0 0 1 1.3-2.8l-20.8-8.7-1.4 .7a85.6 85.6 0 0 0 13.5 19.1l17 18 1.3-.8M301 218.9l.5 .7 .3 .8"/>
<path d="M301.1 218a1.38 1.38 0 0 1 1.8 1 .96 .96 0 0 1 .3 1.1 .96 .96 0 0 1-.8 .6 2.08 2.08 0 0 1-1.3-2.7z"/>
</g>
<!-- layer: Visible Narrow -->
<g fill="none" stroke="#000" stroke-width=".25">
<path d="M164.5 79.2l1.1 .7M167.5 77.5l1 .6M155.9 85.4h.1M156.9 83.6l1.1 .7M180.9 83.4l-1.2 .7M187.6 87.3l-1.4 .7M188.7 90.4l-.1 .1M188.7 89.2l-1.2 .7M217.8 88l-.4 .2M223 91.8l-.4 .3M193.9 118.6l.2 .3-.1 .3-.5 .2M197.1 100l1.3 .8"/>
<path d="M186.9 122.6l.2 .3-.1 .3-.5 .2M187.3 129.2l.1 .3-.1 .3-.4 .2M194.2 125.2l.2 .3-.1 .3-.5 .2M97.5 157.3l-.4 .2M138.1 150.7l.2 .3-.1 .3-.5 .2M138.5 157.3l.2 .3-.2 .3-.4 .2M145.4 153.3l.2 .4-.2 .3-.4 .1M102.7 161.1l-.5 .3M287.3 207.7l-1.4 .8"/>
</g>
<!-- layer: BORDER -->
<g fill="none" stroke="#000" stroke-width=".25">
<path d="M20 10.1h390v276.9h-390zM65 5.1v5M115 5.1v5M165 5.1v5M215 5.1v10M265 5.1v5M315 5.1v5M365 5.1v5M15 52.9h5M410 52.9h5M15 100.7h5M410 100.7h5"/>
<path d="M15 148.6h10M405 148.6h10M15 196.4h5M410 196.4h5M15 244.2h5M410 244.2h5M65 287v5M115 287v5M165 287v5M215 282.1v9.9M265 287v5M315 287v5"/>
<path d="M365 287v5"/>
</g>
<!-- layer: Balloons -->
<g fill="none" stroke="#000" stroke-width=".25">
<path d="M92.9 39.7l-7.7 53.4M155.6 33.8l-22 45.3M174.9 39.1l-31.3 30.4M258.3 39.8l-39.1 15.7M131.6 41l-30.8 41.8M323.3 45.1l-109.7 45.2M68 75.2l-35.6 32.7M339.4 69.1l-115.1 21.2M329.5 92.4l-106.6 7.3M69.8 117.5l-24.8 28.9M196.2 105.5h160.6M134.2 135.3l-76 70.3"/>
<path d="M219.2 126.6l84 3.5M220.3 136.6l-42.9 64.4M351 125.1l-35 23.9M214.3 158.5l-14.3 69M355.7 142.2l-46.7 25.3M150.2 177.6l-68 85.2M218.5 170.4l-1.1 53M365.5 164.9l22.6 30.6M288.2 213.8l-13 14.2"/>
<circle cx="93.8" cy="33.5" r="6.3"/>
<circle cx="135.3" cy="35.9" r="6.3"/>
<circle cx="158.3" cy="28.1" r="6.3"/>
<circle cx="179.4" cy="34.7" r="6.3"/>
<circle cx="264.1" cy="37.5" r="6.3"/>
<circle cx="329.2" cy="42.7" r="6.3"/>
<circle cx="345.6" cy="67.9" r="6.3"/>
<circle cx="335.8" cy="92" r="6.3"/>
<circle cx="27.8" cy="112.1" r="6.3"/>
<circle cx="363.1" cy="105.4" r="6.3"/>
<circle cx="309.4" cy="130.4" r="6.3"/>
<circle cx="356.1" cy="121.6" r="6.3"/>
<circle cx="361.2" cy="139.2" r="6.3"/>
<circle cx="40.9" cy="151.1" r="6.3"/>
<circle cx="53.6" cy="209.8" r="6.3"/>
<circle cx="173.9" cy="206.2" r="6.3"/>
<circle cx="391.8" cy="200.5" r="6.3"/>
<circle cx="198.7" cy="233.7" r="6.3"/>
<circle cx="217.3" cy="229.6" r="6.3"/>
<circle cx="271" cy="232.6" r="6.3"/>
<circle cx="78.3" cy="267.7" r="6.3"/>
</g>
<g fill="#000" stroke="#000" stroke-width=".25">
<path d="M216 56.8l3-1.8 .5 1zM67.6 74.8l3-2-2.2 2.8zM133.1 78.9l1.1 .5-2.1 2.9zM143.2 69l.8 .9-2.9 2zM84.6 93l1.1 .2-1.1 3.4zM100.3 82.4l1 .7-2.6 2.5zM210.3 91.6l3-1.9 .5 1.1zM220.9 90.9l3.3-1.2 .2 1.2zM69.3 117.2l2.8-2.3-1.9 3zM192.7 105.5l3.5-.6v1.1zM219.5 99.9l3.4-.8 .1 1.2zM133.8 134.9l3-2-2.2 2.8z"/>
<path d="M215.7 126.5l3.5-.4v1.1zM222.3 133.7l-1.5 3.2-.9-.6zM215.1 155.1l-.2 3.6-1.1-.3zM313.1 150.9l2.6-2.4 .6 .9zM149.7 177.2l2.6-2.4-1.7 3.2zM218.5 166.9l.6 3.5h-1.2zM305.9 169.2l2.8-2.2 .6 1zM363.5 162.1l2.5 2.4-.9 .7zM287.8 213.4l2.8-2.2-2 3z"/>
</g>
<!-- layer: TITLEBLOCK -->
<path d="M230 240.1h180v46.9h-180zM230 250h180M254 240.1v9.9M288 240.1v46.9M349 240.1v46.9M288 260.1h122M349 277.1h61M359 277.1v9.9M395 277.1v9.9" fill="none" stroke="#000" stroke-width=".36"/>
<g font-size="7">
<text x="154.2" y="30.6">19</text>
<text x="90" y="36.1">22</text>
<text x="133.3" y="38.4">9</text>
<text x="175.2" y="37.2">18</text>
<text x="262.4" y="40">1</text>
<text x="327.3" y="45.2">2</text>
<text x="341.5" y="70.5">14</text>
<text x="333.9" y="94.5">4</text>
<text x="359.2" y="107.9">23</text>
<text x="23.7" y="114.6">17</text>
<text x="352" y="124.1">13</text>
<text x="306.1" y="132.9">21</text>
<text x="357.1" y="141.7">12</text>
<text x="38.9" y="153.6">3</text>
<text x="388.2" y="203">11</text>
<text x="169.8" y="208.7">16</text>
<text x="49.5" y="212.3">10</text>
<text x="215.4" y="232.1">8</text>
<text x="194.9" y="236.1">20</text>
<text x="269.1" y="235.1">6</text>
<text x="74.2" y="270.2">15</text>
<text x="289" y="270.6">Final_Apache_Assembly</text>
</g>
<g font-size="4.9">
<text x="289" y="248.5">anil yadav</text>
<text x="323" y="248.5">06-02-2023</text>
<text x="353.9" y="247.6">scale-1:0.8</text>
<text x="234.8" y="256.7">helicopter size:</text>
<text x="234.8" y="262.6">length:-30cm</text>
<text x="234.8" y="268.4">height:-10cm</text>
<text x="236" y="275.6">width:15cm</text>
<text x="399.1" y="285.7">1/8</text>
</g>
<g font-size="3.5">
<text x="39" y="8.8">1</text>
<text x="89" y="8.8">2</text>
<text x="139" y="8.8">3</text>
<text x="189" y="8.8">4</text>
<text x="239" y="8.8">5</text>
<text x="289" y="8.8">6</text>
<text x="339" y="8.8">7</text>
<text x="389" y="8.8">8</text>
<text x="16.3" y="30.2">A</text>
<text x="411.3" y="30.2">A</text>
<text x="16.3" y="78">B</text>
<text x="411.3" y="78">B</text>
<text x="16.2" y="125.9">C</text>
<text x="411.2" y="125.9">C</text>
<text x="16.2" y="173.7">D</text>
<text x="411.2" y="173.7">D</text>
<text x="16.3" y="221.6">E</text>
<text x="411.3" y="221.6">E</text>
<text x="16.4" y="269.4">F</text>
<text x="411.4" y="269.4">F</text>
<text x="39" y="290.8">1</text>
<text x="89" y="290.8">2</text>
<text x="139" y="290.8">3</text>
<text x="189" y="290.8">4</text>
<text x="239" y="290.8">5</text>
<text x="289" y="290.8">6</text>
<text x="339" y="290.8">7</text>
<text x="389" y="290.8">8</text>
</g>
<g font-size="2.5">
<text x="231" y="242.9">Dept.</text>
<text x="255" y="242.9">Technical reference</text>
<text x="289" y="242.9">Created by</text>
<text x="289" y="252.8">Document type</text>
<text x="350" y="252.8">Document status</text>
<text x="289" y="262.9">Title</text>
<text x="350" y="262.9">DWG No.</text>
<text x="350" y="279.9">Rev.</text>
<text x="360" y="279.9">Date of issue</text>
<text x="396" y="279.9">Sheet</text>
</g>
</svg>
